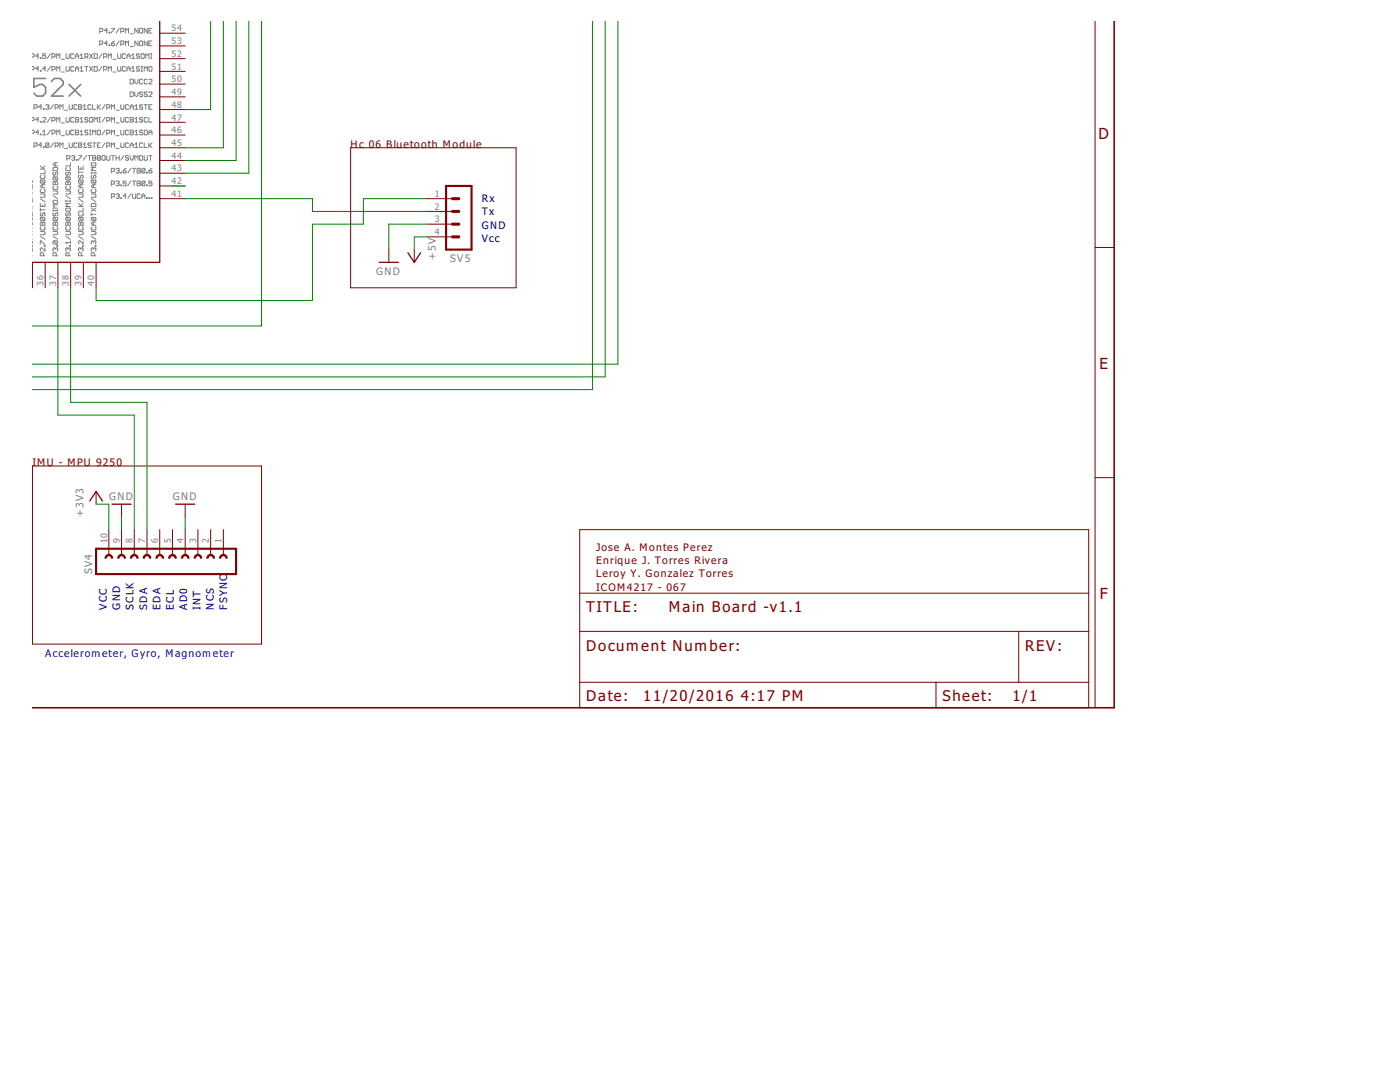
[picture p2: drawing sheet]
<svg xmlns="http://www.w3.org/2000/svg" width="279mm" height="216mm" viewBox="0 0 279 216" stroke-linecap="round" stroke-linejoin="round" font-family="sans-serif">
<g fill="none" stroke="#808080" stroke-width=".2">
<path d="M6.3 10.7l.5 .2-.2 .5h-.3M6.3 13.3l.5 .1-.2 .5h-.3M7.7 11.2h-.6l.5-.5v1M7.7 13.7h-.6l.5-.4v.9M8 11.5h.2v.2h-.2zM8 14.1h.2v.1h-.2zM9.1 10.7h-.6v.5l.3-.2 .3 .2v.3l-.1 .2-.5-.2M9.1 13.7h-.6l.5-.4v.9M10.1 10.7l-.7 1M10.1 13.3l-.7 .9M10.4 11.4h.5l.1-.5-.1-.2h-.5v1M10.4 13.9h.5l.1-.5-.1-.1h-.5v.9"/>
<path d="M11.3 11.7v-1l.3 .3 .3-.3v1M11.3 14.2v-.9l.3 .3 .3-.3v.9M12.3 11.8h.6M12.3 14.4h.6M13.2 10.7v.8l.1 .2 .5-.2v-.8M13.2 13.3v.8l.1 .1 .5-.1v-.8M14.8 10.9l-.2-.2-.5 .2v.6l.2 .2 .5-.2M14.8 13.4l-.2-.1-.5 .1v.7l.2 .1 .5-.1M15 14.2v-.6l.4-.3 .3 .3v.6M15 11.2h.7M15 11.7v-.7l.4-.3 .3 .3v.7M15 13.7h.7"/>
<path d="M16 11.7h.6M16 11l.3-.3v1M16 13.6l.3-.3v.9M16 14.2h.6M16.9 11.4h.5l.1-.2-.1-.5h-.5v1M16.9 13.3h.6M17.3 11.4l.2 .3M17.3 13.3v.9M17.9 10.7l.6 1M17.9 13.3l.6 .9M18.5 10.7l-.6 1M18.5 13.3l-.6 .9"/>
<path d="M18.8 10.7h.5l.1 .2v.6l-.1 .2h-.5zM18.8 13.3h.5l.1 .1v.7l-.1 .1h-.5zM19.9 6.3h.5l.1-.2-.1-.4h-.5v.9M19.9 8.8h.5l.1-.1-.1-.5h-.5v.9M20.4 10.7l-.7 1M20.4 13.3l-.7 .9M20.7 11.4h.4l.2-.2-.2-.5h-.4v1M20.7 13.9h.4l.2-.2-.2-.4h-.4v.9M21.5 6.1h-.7l.5-.4v.9M21.5 8.7h-.7l.5-.5v.9M21.6 11.7v-1l.3 .3 .3-.3v1M21.6 14.2v-.9l.3 .3 .3-.3v.9"/>
<path d="M21.8 6.4h.1v.2h-.1zM21.8 9h.1v.1h-.1zM22.2 5.7h.7l-.7 .9M22.2 8.7h.5l.2 .3-.5 .1-.2-.1zM22.5 11.8h.7M22.5 14.4h.7M22.9 8.2l-.7 .5M23.5 10.7v.8l.1 .2 .5-.2v-.8M23.5 13.3v.8l.1 .1 .5-.1v-.8M23.8 5.7l-.6 .9M23.8 8.2l-.6 .9M24.1 6.3h.5l.1-.2-.1-.4h-.5v.9"/>
<path d="M24.1 8.8h.5l.1-.1-.1-.5h-.5v.9M25 6.6v-.9l.4 .3 .3-.3v.9M25 9.1v-.9l.4 .3 .3-.3v.9M25 10.9l-.1-.2-.5 .2v.6l.2 .2 .4-.2M25 13.4l-.1-.1-.5 .1v.7l.2 .1 .4-.1M25.3 11.2h.7M25.3 11.7v-.7l.4-.3 .3 .3v.7M25.3 14.2v-.6l.4-.3 .3 .3v.6M25.3 13.7h.7M26 6.8h.6M26 15.8h.4l.2 .2v.6l-.2 .1h-.4zM26 18.4h.4l.2 .1v.6l-.2 .2h-.4z"/>
<path d="M26 9.3h.6M26.3 11.7h.6M26.3 11l.3-.3v1M26.3 13.6l.3-.3v.9M26.3 14.2h.6M26.9 15.8v.6l.3 .3 .3-.3v-.6M26.9 18.4v.6l.3 .3 .3-.3v-.6M27.5 5.7v.9l-.6-.9v.9M27.5 8.2v.9l-.6-.9v.9M27.8 5.8l.2-.1 .5 .1v.6l-.2 .2h-.3l-.2-.2zM27.8 8.3l.2-.1 .5 .1v.7l-.2 .1-.5-.1zM27.8 10.9l-.1-.2-.5 .2 .2 .3h.3l.1 .2-.1 .3-.5-.2"/>
<path d="M27.8 13.4l-.1-.1-.5 .1 .2 .3h.3l.1 .2-.1 .3-.5-.1M28.2 10.9l.1-.2 .5 .2v.6l-.2 .2-.4-.2zM28.2 13.3h.3M28.2 14.2h.3M28.3 13.3v.9M28.5 16l-.2-.2-.5 .2v.6l.2 .1 .5-.1M28.5 18.5l-.2-.1-.5 .1 .2 .3h.3l.2 .2-.2 .3-.5-.2M28.8 14.2v-.9l.3 .3 .3-.3v.9M29.1 11.7v-1l.3 .3 .3-.3v1M29.4 5.7v.9l-.6-.9v.9M29.4 8.2v.9l-.6-.9v.9M29.4 16l-.1-.2-.5 .2v.6l.1 .1 .5-.1"/>
<path d="M29.4 18.5l-.1-.1-.5 .1 .1 .3h.4l.1 .2-.1 .3-.5-.2M29.7 6.1h.3M29.7 13.4l.2-.1 .4 .1v.7l-.1 .1-.5-.1zM29.7 16l.2-.2 .4 .2v.1l-.6 .6h.6M29.7 18.5l.2-.1 .4 .1v.2l-.6 .6h.6M29.7 8.7h.3M30 10.7h.3M30 11.7h.3M30.2 10.7v1M30.3 5.7h-.6v.9h.6M30.3 8.2h-.6v.9h.6M6.3 23.4l.5 .2-.2 .5h-.3"/>
<path d="M6.3 26l.5 .1-.2 .5h-.3M6.3 36v.5M6.3 39.7v.6M6.3 39.3h.1M6.3 38.7h.1M6.3 38.4h.1M6.3 37.8h.1M6.4 36.9l-.1 .6M6.8 21.5h.5l.1-.1v-.4l-.1-.1h-.5v.9M6.8 29.1h.5l.1-.1v-.3l-.1-.2h-.5v.9M7.7 23.9h-.6l.5-.5v1M7.7 26.4h-.6l.5-.4v.9"/>
<path d="M8 24.2h.2v.2h-.2zM8 26.8h.2v.1h-.2zM8 38.7h.8l.2 .2-.2 .4h-.8M8 39.6l1 .7M8 33.7h1M8 33.1l.7 .6M8.2 35l-.2 .1 .2 .5h.6l.2-.1-.2-.5M8.2 35.9l-.2 .2 .2 .4h.6M8.2 37.8l-.2 .1 .2 .5h.6l.2-.2-.2-.4M8.2 35.9h.6l.2 .2-.2 .4M8.2 35.9l.6 .6M8.4 21.4h-.7l.5-.5v.9"/>
<path d="M8.4 29h-.7l.5-.5v.9M8.5 36.9v.6M8.5 23.6l.2-.2 .4 .2v.1l-.6 .7h.6M8.5 26.3l.3-.3v.9M8.5 26.9h.6M8.7 21.7h.1v.1h-.1zM8.7 29.3h.1v.1h-.1zM9 34v.7h-1M9 36.9h-.6l-.4 .3 .4 .3h.6M9 33.1l-.5 .5M9.1 21l.5-.1 .2 .1-.2 .4M9.4 21.4h.2"/>
<path d="M9.6 21.4l.2 .1-.2 .3-.5-.1M9.8 28.7l-.2-.2-.5 .2v.6M9.8 28.7v.6l-.2 .1-.5-.1M9.8 28.7l-.7 .6M10.1 23.4l-.7 1M10.1 26l-.7 .9M10.4 26.6h.5l.1-.2-.1-.4h-.5v.9M10.4 24.1h.5l.1-.5-.1-.2h-.5v1M10.6 38.1h.8l.1 .1-.1 .5h-.8M10.6 39l.9 .7M10.7 20.9l-.6 .9M10.7 28.5l-.6 .9"/>
<path d="M10.7 34.4l-.1 .1 .1 .5 .3-.2v-.3l.2-.1 .3 .1-.1 .5M10.7 37.2l-.1 .1 .1 .5h.7l.1-.2-.1-.4M10.7 36.2l.3 .2 .4-.2 .1 .2v.5h-.9v-.5zM10.7 35.3l-.1 .2 .1 .4h.7M10.7 33.4h.7l.1 .2v.4h-.9v-.4zM10.7 35.3h.7l.1 .2-.1 .4M10.7 35.3l.7 .6M11 21.5h.5l.1-.1-.1-.5h-.5v.9M11 29.1h.5l.1-.1-.1-.5h-.5v.9M11 32.5v.6M11 36.4v.5M11.3 24.4v-1l.3 .3 .3-.3v1"/>
<path d="M11.3 26.9v-.9l.3 .3 .3-.3v.9M11.5 32.5h-.6l-.3 .3 .3 .3h.6M11.9 21.8v-.9l.4 .3 .3-.3v.9M11.9 29.4v-.9l.4 .3 .3-.3v.9M12.3 24.5h.6M12.3 27.1h.6M12.9 22h.6M12.9 29.6h.6M13.1 38.1h.8l.2 .1-.2 .5h-.8M13.1 40v.3M13.1 39l1 .7M13.2 23.4v.8l.1 .2 .5-.2v-.8"/>
<path d="M13.2 26v.8l.1 .1 .5-.1v-.8M13.3 33.4l-.2 .2 .2 .4h.6l.2-.1-.2-.5M13.3 37.2l-.2 .1 .2 .5h.6l.2-.2-.2-.4M13.3 34.4l-.2 .1 .2 .5 .3-.2v-.3l.2-.1 .3 .1-.2 .5M13.3 36.2l.3 .2 .3-.2 .2 .2v.5h-1v-.5zM13.3 35.3l-.2 .2 .2 .4h.6M13.3 35.3h.6l.2 .2-.2 .4M13.3 35.3l.6 .6M13.3 31.7h.5l.2-.5-.2-.1h-.5v.9M13.6 36.4v.5M13.8 20.9v.8l.2 .1 .4-.1v-.8M13.8 28.5v.8l.2 .1 .4-.1v-.8"/>
<path d="M14.1 32.5v.6h-1M14.1 40v.3M14.3 31.2l.5-.1 .1 .1-.1 .3M14.6 31.5h.2M14.8 23.6l-.2-.2-.5 .2v.6l.2 .2 .5-.2M14.8 26.1l-.2-.1-.5 .1v.7l.2 .1 .5-.1M14.8 31.5l.1 .2-.1 .3-.5-.2M15 23.4h.5l.2 .2-.2 .3 .2 .3-.2 .2h-.5zM15 26h.5l.2 .1-.2 .3 .2 .4-.2 .1h-.5zM15 23.9h.5M15 26.4h.5M15.2 31.8h.2v.2h-.2z"/>
<path d="M15.4 21l-.2-.1-.4 .1v.7l.1 .1 .5-.1M15.4 28.7l-.2-.2-.4 .2v.6l.1 .1 .5-.1M15.7 33.1v.6h.9v-.6M15.7 34v.7M15.7 34.4h.9M15.7 38.7h.7l.2 .2-.2 .4h-.7M15.7 39.6l.9 .7M15.7 20.9h.5l.1 .1-.1 .4 .1 .3-.1 .1h-.5zM15.7 28.5h.5l.1 .2-.1 .3 .1 .3-.1 .1h-.5zM15.7 31.1h.6l-.6 .9M15.7 21.4h.5M15.7 29h.5"/>
<path d="M15.8 35l-.1 .1 .1 .5 .3-.1v-.4l.2-.1 .3 .1-.2 .5M15.8 35.9l-.1 .2 .1 .4h.6M15.8 37.8l-.1 .1 .1 .5h.6l.2-.2-.2-.4M15.8 35.9h.6l.2 .2-.2 .4M15.8 35.9l.6 .6M16 23.7l.3-.3v1M16 26.3l.3-.3v.9M16 24.4h.6M16 26.9h.6M16.1 33.4v.3M16.1 36.9v.6M16.6 36.9h-.6l-.3 .3 .3 .3h.6"/>
<path d="M16.6 21.2l.3-.3v.9M16.6 28.8l.3-.3v.9M16.6 21.8h.7M16.6 29.4h.7M17.3 31.1l-.7 .9M17.5 23.6l-.1-.2-.5 .2 .2 .3h.3l.1 .2-.1 .3-.5-.2M17.5 26.1l-.1-.1-.5 .1 .2 .3h.3l.1 .2-.1 .3-.5-.1M17.5 31.1h.7M17.9 31.1v.9M17.9 26h.3M17.9 26.9h.3M18 23.4l.5 .2v.6l-.2 .2-.4-.2v-.6z"/>
<path d="M18 26v.9M18.2 21l-.2-.1-.5 .1v.7l.2 .1 .5-.1M18.2 28.7l-.2-.2-.5 .2 .2 .3h.3l.2 .1-.2 .3-.5-.1M18.2 32.6l.2-.1h.6l.1 .5-.1 .1h-.6zM18.2 34.5h.9M18.2 38.7h.8l.1 .2-.1 .4h-.8M18.2 34.4v.3M18.2 39.6l.9 .7M18.4 37.8l-.2 .1 .2 .5h.6l.1-.2-.1-.4M18.4 35.9l-.2 .2 .2 .4h.6M18.4 35.9h.6l.1 .2-.1 .4M18.4 35l-.2 .5 .3 .1 .2-.5 .3-.1 .1 .1-.1 .5"/>
<path d="M18.4 35.9l.6 .6M18.5 26.9v-.9l.3 .3 .3-.3v.9M18.5 20.9v.9h.6M18.5 31.1h.5l.1 .1-.1 .3 .1 .3-.1 .2h-.5zM18.5 28.5h.6M18.5 31.5h.5M18.7 36.9v.6M18.8 24.4v-1l.3 .3 .3-.3v1M18.8 28.5v.9M19.1 36.9h-.6l-.3 .3 .3 .3h.6M19.1 33.4h-.9l.3 .3-.3 .3h.9M19.1 34.4v.3"/>
<path d="M19.4 20.9v.9M19.4 29h.3M19.6 26l.4 .1v.7l-.1 .1-.5-.1v-.7zM19.6 21.4l.4 .4M19.7 23.4h.3M19.7 24.4h.3M19.9 23.4v1M20 28.5h-.6v.9h.6M20 31.2l-.1-.1-.5 .1v.6M20 20.9l-.6 .6M20 31.2v.6l-.1 .2-.5-.2M20 31.2l-.6 .6"/>
<path d="M20.5 31.1l.5 .1v.6l-.2 .2-.4-.2v-.6zM21 20.9l-.6 .9M21 23.4l-.6 1M21 26l-.6 .9M21 28.5l-.6 .9M21.3 21.5h.5l.1-.1v-.4l-.1-.1h-.5v.9M21.3 24.1h.5l.1-.2v-.3l-.1-.2h-.5v1M21.3 26.6h.5l.1-.2v-.3l-.1-.1h-.5v.9M21.3 29.1h.5l.1-.1v-.3l-.1-.2h-.5v.9M21.3 31.1v.7l.1 .2 .5-.2v-.7M22.2 21.8v-.9l.3 .3 .4-.3v.9M22.2 24.4v-1l.3 .3 .4-.3v1"/>
<path d="M22.2 26.9v-.9l.3 .3 .4-.3v.9M22.2 29.4v-.9l.3 .3 .4-.3v.9M22.2 34.2h.5l.2-.1v-.4l-.2-.1h-.5v.9M22.2 36.7h.5l.2-.1v-.3l-.2-.2h-.5v1M22.2 39.3h.5l.2-.2v-.3l-.2-.1h-.5v.9M22.2 31.1h.7M22.5 31.1v.9M23.2 22h.6M23.2 24.5h.6M23.2 27.1h.6M23.2 29.6h.6M23.2 31.5h.6"/>
<path d="M23.2 31.1v.9M23.2 33.7l.4-.1 .2 .1-.2 .4M23.2 36.3l.4-.2 .2 .2-.2 .3M23.2 38.8l.4-.1 .2 .1-.2 .3M23.5 34.1h.1M23.5 36.6h.1M23.5 39.1h.1M23.6 34.1l.2 .1-.2 .3-.4-.1M23.6 36.6l.2 .1-.2 .4-.4-.2M23.6 39.1l.2 .2-.2 .3-.4-.1M23.8 31.1v.9M24.1 20.9v.8l.2 .1 .4-.1v-.8"/>
<path d="M24.1 23.4v.8l.2 .2 .4-.2v-.8M24.1 26v.8l.2 .1 .4-.1v-.8M24.1 28.5v.8l.2 .1 .4-.1v-.8M24.1 34.4h.2v.1h-.2zM24.1 36.9h.2v.2h-.2zM24.1 39.5h.2v.1h-.2zM24.6 34.1h.4l.2 .3-.5 .1zM24.7 31.1l-.6 .9M25.2 39.1h-.6l.4-.4v.9M25.2 36.1h-.6v.5l.3-.2 .3 .2-.2 .5-.4-.2M25.2 33.6l-.6 .5M25.7 21l-.2-.1-.5 .1v.7l.2 .1 .5-.1"/>
<path d="M25.7 23.6l-.2-.2-.5 .2v.6l.2 .2 .5-.2M25.7 26.1l-.2-.1-.5 .1v.7l.2 .1 .5-.1M25.7 28.7l-.2-.2-.5 .2v.6l.2 .1 .5-.1M25.7 31.2l-.2-.1-.5 .1 .2 .3 .5 .2-.2 .3-.5-.2M26 21.8v-.6l.3-.3 .3 .3v.6M26 23.4h.4l.2 .2-.2 .3 .2 .3-.2 .2h-.4zM26 26h.4l.2 .1-.2 .3 .2 .4-.2 .1h-.4zM26 29.4v-.6l.3-.3 .3 .3v.6M26 31.1v.6l.3 .3 .3-.3v-.6M26 21.4h.6M26 23.9h.4M26 26.4h.4"/>
<path d="M26 29h.6M26.1 33.6l-.6 .9M26.1 36.1l-.6 1M26.1 38.7l-.6 .9M26.4 33.6h.7M26.4 36.1h.7M26.4 38.7v.8l.2 .1 .5-.1v-.8M26.8 33.6v.9M26.8 36.1v1M26.9 32v-.9l.3 .3 .3-.3v.9M26.9 21.2l.3-.3v.9M26.9 23.7l.3-.3v1"/>
<path d="M26.9 26.3l.3-.3v.9M26.9 28.8l.3-.3v.9M26.9 21.8h.6M26.9 24.4h.6M26.9 26.9h.6M26.9 29.4h.6M27.4 33.6h.4l.2 .1-.2 .4 .2 .3-.2 .1h-.4zM27.4 34.1h.4M27.4 36.1h.4l.2 .2-.2 .3 .2 .3-.2 .2h-.4zM27.4 36.6h.4M27.8 31.2l.2-.1 .5 .1v.6l-.2 .2-.5-.2zM28 38.8l-.2-.1-.4 .1v.7l.1 .1 .5-.1"/>
<path d="M28.3 39.6v-.6l.3-.3 .3 .3v.6M28.3 39.1h.6M28.5 21l-.2-.1-.5 .1 .2 .4h.3l.2 .1-.2 .3-.5-.1M28.5 23.6l-.2-.2-.5 .2 .2 .3h.3l.2 .2-.2 .3-.5-.2M28.5 26.1l-.2-.1-.5 .1 .2 .3h.3l.2 .2-.2 .3-.5-.1M28.5 28.7l-.2-.2-.5 .2v.6l.2 .1 .5-.1M28.8 26h.5l.1 .1v.7l-.1 .1h-.5zM28.8 28.5v.9h.6M28.8 31.1v.7l.1 .2 .5-.2v-.7M28.8 20.9h.6M28.9 33.7l-.1-.1-.5 .1v.7M28.9 36.3l-.1-.2-.5 .2v.6"/>
<path d="M28.9 33.7v.7l-.1 .1-.5-.1M28.9 36.3v.6l-.1 .2-.5-.2M28.9 33.7l-.6 .7M28.9 36.3l-.6 .6M29.1 20.9v.9M29.3 34.4h.1v.1h-.1zM29.3 36.9h.1v.2h-.1zM29.3 39.5h.1v.1h-.1zM29.4 23.6l-.1-.2-.5 .2v.6l.1 .2 .5-.2M29.7 23.4v1h.6M29.7 26.9v-.6l.3-.3 .3 .3v.6M29.7 28.5v.9"/>
<path d="M29.7 34.1h.5l.1 .3-.4 .1zM29.7 39.5h.2v.1h-.2zM29.7 21.4h.3M29.7 26.4h.6M29.7 31.1h.6M29.9 29l.4 .4M30 31.1v.9M30.2 39.5h.1v.1h-.1zM30.3 20.9h-.6v.9h.6M30.3 36.1h-.6v.5l.3-.2 .3 .2-.1 .5-.5-.2M30.3 28.5l-.6 .6M30.3 33.6l-.6 .5"/>
<path d="M6.3 51h.1M6.3 43.5v.5M6.3 44.4v.5M6.3 48.1v.5M6.3 49v.2M6.3 47.7l.1 .1M6.3 46.8h.1M6.3 45.6h.1M6.3 42.1h.1M6.3 41.2h.1M6.4 42.5l-.1 .6M6.4 49.5v.6l-.1-.1"/>
<path d="M6.4 46.2l-.1 .1M6.4 41.5l-.1 .1M8 40.6v.6h1v-.6M8 41.5v.6M8 48.7v-.6l1 .6M8 46.2h.8l.2 .2-.2 .4h-.8M8 47.1l1 .7M8 41.8h1M8.2 42.5l-.2 .1 .2 .5 .3-.2v-.3l.2-.1 .3 .1-.2 .5M8.2 43.4l-.2 .2 .2 .4h.6M8.2 44.3l.3 .2 .3-.2 .2 .2v.5h-1v-.5zM8.2 45.3l-.2 .1 .2 .5h.6l.2-.2-.2-.4"/>
<path d="M8.2 43.4h.6l.2 .2-.2 .4M8.2 43.4l.6 .6M8.5 40.9v.3M8.5 44.5v.5M8.7 51v-.4l-.2-.2-.5 .2v.4h1M8.8 49h.2v.2h-.2zM9 49.5v.6l-.6-.6-.4 .1 .2 .5M10.6 40.1l.1-.1h.7l.1 .4-.1 .2h-.7zM10.6 46.2h.8l.1 .2-.1 .4h-.8M10.6 41.8v.3M10.6 47.1l.9 .7M10.6 42h.9"/>
<path d="M10.7 42.5l-.1 .1 .1 .5 .3-.2v-.3l.2-.1 .3 .1-.1 .5M10.7 48.1h.7l.1 .1-.1 .5M10.7 48.1l-.1 .1 .1 .5h.7M10.7 45.3l-.1 .1 .1 .5h.7l.1-.2-.1-.4M10.7 44.3l.3 .2 .4-.2 .1 .2v.5h-.9v-.5zM10.7 43.4l-.1 .2 .1 .4h.7M10.7 43.4h.7l.1 .2-.1 .4M10.7 48.1l.7 .6M10.7 43.4l.7 .6M11 44.5v.5M11 49.6v.2M11 49.6l.2-.1 .3 .1-.1 .5"/>
<path d="M11 49.6l-.1-.1-.3 .1 .1 .5M11.2 51v-.4l-.2-.2-.4 .2v.4h.9M11.4 49h.1v.2h-.1zM11.5 41.8v.3M11.5 40.9h-.9l.3 .3-.3 .3h.9M13.1 41.7l.2-.2h.6l.2 .5-.2 .1h-.6zM13.1 46.2h.8l.2 .2-.2 .4h-.8M13.1 47.1l1 .7M13.1 40.1h1M13.3 42.5l-.2 .1 .2 .5 .3-.2v-.3l.2-.1 .3 .1-.2 .5M13.3 45.3l-.2 .1 .2 .5h.6l.2-.2-.2-.4M13.3 44.3l.3 .2 .3-.2 .2 .2v.5h-1v-.5z"/>
<path d="M13.3 43.4l-.2 .2 .2 .4h.6M13.3 43.4h.6l.2 .2-.2 .4M13.3 43.4l.6 .6M13.6 49.6l.2-.1 .3 .1-.2 .5M13.6 49.6l-.2-.1-.3 .1 .2 .5M13.6 44.5v.5M13.6 49.6v.2M13.8 51v-.4l-.2-.2-.5 .2v.4h1M13.9 49h.2v.2h-.2zM14.1 40.6h-1l.3 .3-.3 .3h1M14.1 48.1v.6M14.1 48.4h-1l.3 .3"/>
<path d="M15.7 46.2h.7l.2 .2-.2 .4h-.7M15.7 41.2h.9M15.7 47.1l.9 .7M15.7 40.6l.6 .6M15.8 42.5l-.1 .1 .1 .5h.6l.2-.2-.2-.4M15.8 43.4l-.1 .2 .1 .4h.6M15.8 44.3l.3 .2 .3-.2 .2 .2v.5h-.9v-.5zM15.8 45.3l-.1 .1 .1 .5h.6l.2-.2-.2-.4M15.8 43.4h.6l.2 .2-.2 .4M15.8 43.4l.6 .6M16.1 49.6l-.1-.1-.3 .1 .1 .5M16.1 49.6l.2-.1 .3 .1-.2 .5"/>
<path d="M16.1 44.5v.5M16.1 49.6v.2M16.3 51v-.4l-.2-.2-.4 .2v.4h.9M16.4 49h.2v.2h-.2zM16.6 48.1v.6l-.6-.6-.3 .1 .1 .5M16.6 41.5v.6h-.9M16.6 40.6l-.5 .5M18.2 46.2h.8l.1 .2-.1 .4h-.8M18.2 40.7l.2-.1h.6l.1 .1v.5h-.9zM18.2 42.5v.6M18.2 47.1l.9 .7M18.2 42.8h.9"/>
<path d="M18.2 41.5l.9 .6M18.4 45.3l-.2 .1 .2 .5h.6l.1-.2-.1-.4M18.4 43.4l-.2 .2 .2 .4h.6M18.4 43.4h.6l.1 .2-.1 .4M18.4 43.4l.6 .6M18.7 49.6l-.2-.1-.3 .1 .2 .5M18.7 49.6l.1-.1 .3 .1-.1 .5M18.7 48.2l-.2-.1-.3 .1 .2 .5M18.7 48.2l.1-.1 .3 .1-.1 .5M18.7 44.3v.7M18.7 48.2v.2M18.7 49.6v.2"/>
<path d="M18.8 51v-.4l-.1-.2-.5 .2v.4h.9M19 49h.1v.2h-.1zM19.1 44.3h-.6l-.3 .3 .3 .4h.6M19.1 41.5l-.9 .6"/>
</g>
<path d="M9.1 15.7h-2.3v1.7l1.1-.6h.6l.6 .6v1.2l-.6 .6h-1.2l-.5-.6M10.3 16.3l.6-.6h1.1l.6 .6v.5l-2.3 2.4h2.3M13.8 16.8l2.3 2.4M16.1 16.8l-2.3 2.4" fill="none" stroke="#808080" stroke-width=".32"/>
<g fill="none" stroke="#800000" stroke-width=".2">
<path d="M31.9 6.6h5.1M31.9 9.2h5.1M31.9 11.7h5.1M31.9 14.2h5.1M31.9 16.8h5.1M31.9 19.3h5.1M218.5 4.1v137.1M31.9 29.5h5.1M31.9 21.9h5.1M31.9 24.4h5.1M31.9 26.9h5.1M31.9 32h5.1"/>
<path d="M31.9 34.6h5.1M31.9 37.1h5.1M31.9 39.6h5.1M70 29.5h33v27.9h-33zM85.2 39.6h5.1M6.5 52.3v5.1M9 52.3v5.1M11.6 52.3v5.1M14.1 52.3v5.1M16.6 52.3v5.1M19.2 52.3v5.1M77.6 49.8v2.5"/>
<path d="M82.7 49.8v2.5M85.2 42.2h5.1M85.2 44.7h5.1M85.2 47.3h5.1M218.5 49.4h3.9M6.5 93h45.7v35.5h-45.7zM19.2 98.1v2.5M218.5 95.3h3.9M21.7 105.7v5M24.3 100.6v2.5M24.3 105.7v5M26.8 105.7v5"/>
<path d="M29.3 105.7v5M31.9 105.7v5M34.4 105.7v5M37 100.6v2.5M37 105.7v5M39.5 105.7v5M42 105.7v5M44.6 105.7v5M115.7 105.7h101.6v35.5h-101.6zM115.7 118.4h101.6M115.7 126h101.6M115.7 136.1h101.6"/>
<path d="M186.8 136.1v5.1M203.3 126v10.1"/>
</g>
<path d="M31.9 4.1v48.2h-25.6M75.7 52.3h3.8M81.4 50.4l1.3 1.9 1.2-1.9M17.9 100l1.3-1.9 1.2 1.9M22.4 100.6h3.8M35.1 100.6h3.8" fill="none" stroke="#800000" stroke-width=".25"/>
<path d="M89 37.1h5.1v12.7h-5.1zM19.2 109.5h27.9v5.1h-27.9z" fill="none" stroke="#800000" stroke-width=".42"/>
<path d="M90.3 39.6h1.3M90.3 44.7h1.3M90.3 42.2h1.3M90.3 47.3h1.3" fill="none" stroke="#800000" stroke-width=".61"/>
<path d="M222.4 4.1v137.1h-216.1" fill="none" stroke="#800000" stroke-width=".32"/>
<g fill="#800000" stroke="#800000" stroke-width=".2">
<path d="M38.9 110.8a.76 .76 0 0 1 .9-.1 .76 .76 0 0 1 .5 .7h-.3a.51 .51 0 0 0-.5-.5 .51 .51 0 0 0-.5 .5h-.3z" fill-rule="evenodd"/>
<path d="M41.5 110.8a.76 .76 0 0 1 .8-.1 .76 .76 0 0 1 .5 .7h-.3a.51 .51 0 0 0-.5-.5 .51 .51 0 0 0-.5 .5h-.2z" fill-rule="evenodd"/>
<path d="M44 110.8a.76 .76 0 0 1 .9-.1 .76 .76 0 0 1 .4 .7h-.2a.51 .51 0 0 0-.5-.5 .51 .51 0 0 0-.5 .5h-.3z" fill-rule="evenodd"/>
<path d="M33.9 110.8a.76 .76 0 0 1 .8-.1 .76 .76 0 0 1 .5 .7h-.3a.51 .51 0 0 0-.5-.5 .51 .51 0 0 0-.5 .5h-.2z" fill-rule="evenodd"/>
<path d="M36.4 110.8a.76 .76 0 0 1 .8-.1 .76 .76 0 0 1 .5 .7h-.2a.51 .51 0 0 0-.5-.5 .51 .51 0 0 0-.6 .5h-.2z" fill-rule="evenodd"/>
<path d="M26.2 110.8a.76 .76 0 0 1 .9-.1 .76 .76 0 0 1 .5 .7h-.3a.51 .51 0 0 0-.5-.5 .51 .51 0 0 0-.5 .5h-.3z" fill-rule="evenodd"/>
<path d="M28.8 110.8a.76 .76 0 0 1 .8-.1 .76 .76 0 0 1 .5 .7h-.3a.51 .51 0 0 0-.5-.5 .51 .51 0 0 0-.5 .5h-.2z" fill-rule="evenodd"/>
<path d="M31.3 110.8a.76 .76 0 0 1 .9-.1 .76 .76 0 0 1 .4 .7h-.2a.51 .51 0 0 0-.5-.5 .51 .51 0 0 0-.5 .5h-.3z" fill-rule="evenodd"/>
<path d="M21.2 110.8a.76 .76 0 0 1 .8-.1 .76 .76 0 0 1 .5 .7h-.3a.51 .51 0 0 0-.5-.5 .51 .51 0 0 0-.5 .5h-.2z" fill-rule="evenodd"/>
<path d="M23.7 110.8a.76 .76 0 0 1 .8-.1 .76 .76 0 0 1 .5 .7h-.2a.51 .51 0 0 0-.5-.5 .51 .51 0 0 0-.6 .5h-.2z" fill-rule="evenodd"/>
</g>
<g fill="none" stroke="#008000" stroke-width=".2">
<path d="M42 4.1v17.8h-5M44.6 4.1v25.4h-7.6M47.1 4.1v27.9h-10.1M49.7 4.1v30.5h-12.7M52.2 4.1v60.9h-45.9M118.2 4.1v73.6h-111.9M120.8 4.1v71.1h-114.5M123.3 4.1v68.6h-117M34.4 37.1h2.6M37 39.6h25.4v2.6h22.8M85.2 39.6h-12.7v5.1h-10.1v15.3h-43.2v-2.6M11.6 57.4v25.4h15.2v22.9"/>
<path d="M14.1 57.4v22.9h15.2v25.4M85.2 44.7h-7.6v5.1M85.2 47.3h-2.5v2.5M19.2 100.6h2.5v5.1M24.3 103.1v2.6M37 103.1v2.6"/>
</g>
<g font-size="3.7" fill="#800000">
<text x="219.2" y="27.7">D</text>
<text x="219.4" y="73.6">E</text>
<text x="219.5" y="119.6">F</text>
</g>
<g font-size="3.6" fill="#800000">
<text x="117" y="122.2">TITLE:</text>
<text x="133.5" y="122.2">Main Board -v1.1</text>
<text x="117" y="129.8">Document Number:</text>
<text x="204.6" y="129.8">REV:</text>
<text x="117" y="140">Date:</text>
<text x="128.4" y="140">11/20/2016</text>
<text x="147.8" y="140">4:17 PM</text>
<text x="188.1" y="140">Sheet:</text>
<text x="202" y="140">1/1</text>
</g>
<g font-size="2.5" fill="#800000">
<text x="70" y="29.5">Hc 06 Bluetooth Module</text>
<text x="6.5" y="93">IMU - MPU 9250</text>
<text x="119" y="109.9">Jose A. Montes Perez</text>
<text x="119" y="112.5">Enrique J. Torres Rivera</text>
<text x="119" y="115.2">Leroy Y. Gonzalez Torres</text>
<text x="119" y="117.9">ICOM4217 - 067</text>
</g>
<g font-size="2.5" fill="#000080">
<text x="96.1" y="40.3">Rx</text>
<text x="96.1" y="42.9">Tx</text>
<text x="96.1" y="45.6">GND</text>
<text x="96.1" y="48.3">Vcc</text>
<text x="21.3" y="121.7" transform="rotate(-90 21.3 121.7)">VCC</text>
<text x="24" y="121.7" transform="rotate(-90 24 121.7)">GND</text>
<text x="26.7" y="121.7" transform="rotate(-90 26.7 121.7)">SCLK</text>
<text x="29.3" y="121.7" transform="rotate(-90 29.3 121.7)">SDA</text>
<text x="32" y="121.7" transform="rotate(-90 32 121.7)">EDA</text>
<text x="34.7" y="121.7" transform="rotate(-90 34.7 121.7)">ECL</text>
<text x="37.3" y="121.7" transform="rotate(-90 37.3 121.7)">AD0</text>
<text x="40" y="121.7" transform="rotate(-90 40 121.7)">INT</text>
<text x="42.7" y="121.7" transform="rotate(-90 42.7 121.7)">NCS</text>
<text x="45.3" y="121.7" transform="rotate(-90 45.3 121.7)">FSYNC</text>
</g>
<g font-size="2.5" fill="#808080">
<text x="87" y="51.9" transform="rotate(-90 87 51.9)">+5V</text>
<text x="89.9" y="52.3">SV5</text>
<text x="75.1" y="54.9">GND</text>
<text x="21.8" y="99.8">GND</text>
<text x="34.5" y="99.8">GND</text>
<text x="16.6" y="103.1" transform="rotate(-90 16.6 103.1)">+3V3</text>
<text x="18.4" y="114.6" transform="rotate(-90 18.4 114.6)">SV4</text>
</g>
<text font-size="2.5" fill="#00f" x="9" y="131.1">Accelerometer, Gyro, Magnometer</text>
<g font-size="2.1" fill="#808080">
<text x="34.2" y="6.3">54</text>
<text x="34.2" y="8.8">53</text>
<text x="34.2" y="11.4">52</text>
<text x="34.2" y="13.9">51</text>
<text x="34.2" y="16.4">50</text>
<text x="34.2" y="19">49</text>
<text x="34.2" y="21.5">48</text>
<text x="34.2" y="24.1">47</text>
<text x="34.2" y="26.6">46</text>
<text x="34.2" y="29.1">45</text>
<text x="34.2" y="31.7">44</text>
<text x="34.2" y="34.2">43</text>
<text x="34.2" y="36.8">42</text>
<text x="34.2" y="39.3">41</text>
<text x="86.8" y="39.3">1</text>
<text x="86.8" y="41.8">2</text>
<text x="86.8" y="44.4">3</text>
<text x="86.8" y="46.9">4</text>
<text x="8.7" y="57" transform="rotate(-90 8.7 57)">36</text>
<text x="11.2" y="57" transform="rotate(-90 11.2 57)">37</text>
<text x="13.7" y="57" transform="rotate(-90 13.7 57)">38</text>
<text x="16.3" y="57" transform="rotate(-90 16.3 57)">39</text>
<text x="18.8" y="57" transform="rotate(-90 18.8 57)">40</text>
<text x="21.4" y="108.4" transform="rotate(-90 21.4 108.4)">10</text>
<text x="23.9" y="108.4" transform="rotate(-90 23.9 108.4)">9</text>
<text x="26.4" y="108.4" transform="rotate(-90 26.4 108.4)">8</text>
<text x="29" y="108.4" transform="rotate(-90 29 108.4)">7</text>
<text x="31.5" y="108.4" transform="rotate(-90 31.5 108.4)">6</text>
<text x="34.1" y="108.4" transform="rotate(-90 34.1 108.4)">5</text>
<text x="36.6" y="108.4" transform="rotate(-90 36.6 108.4)">4</text>
<text x="39.1" y="108.4" transform="rotate(-90 39.1 108.4)">3</text>
<text x="41.7" y="108.4" transform="rotate(-90 41.7 108.4)">2</text>
<text x="44.2" y="108.4" transform="rotate(-90 44.2 108.4)">1</text>
</g>
</svg>
